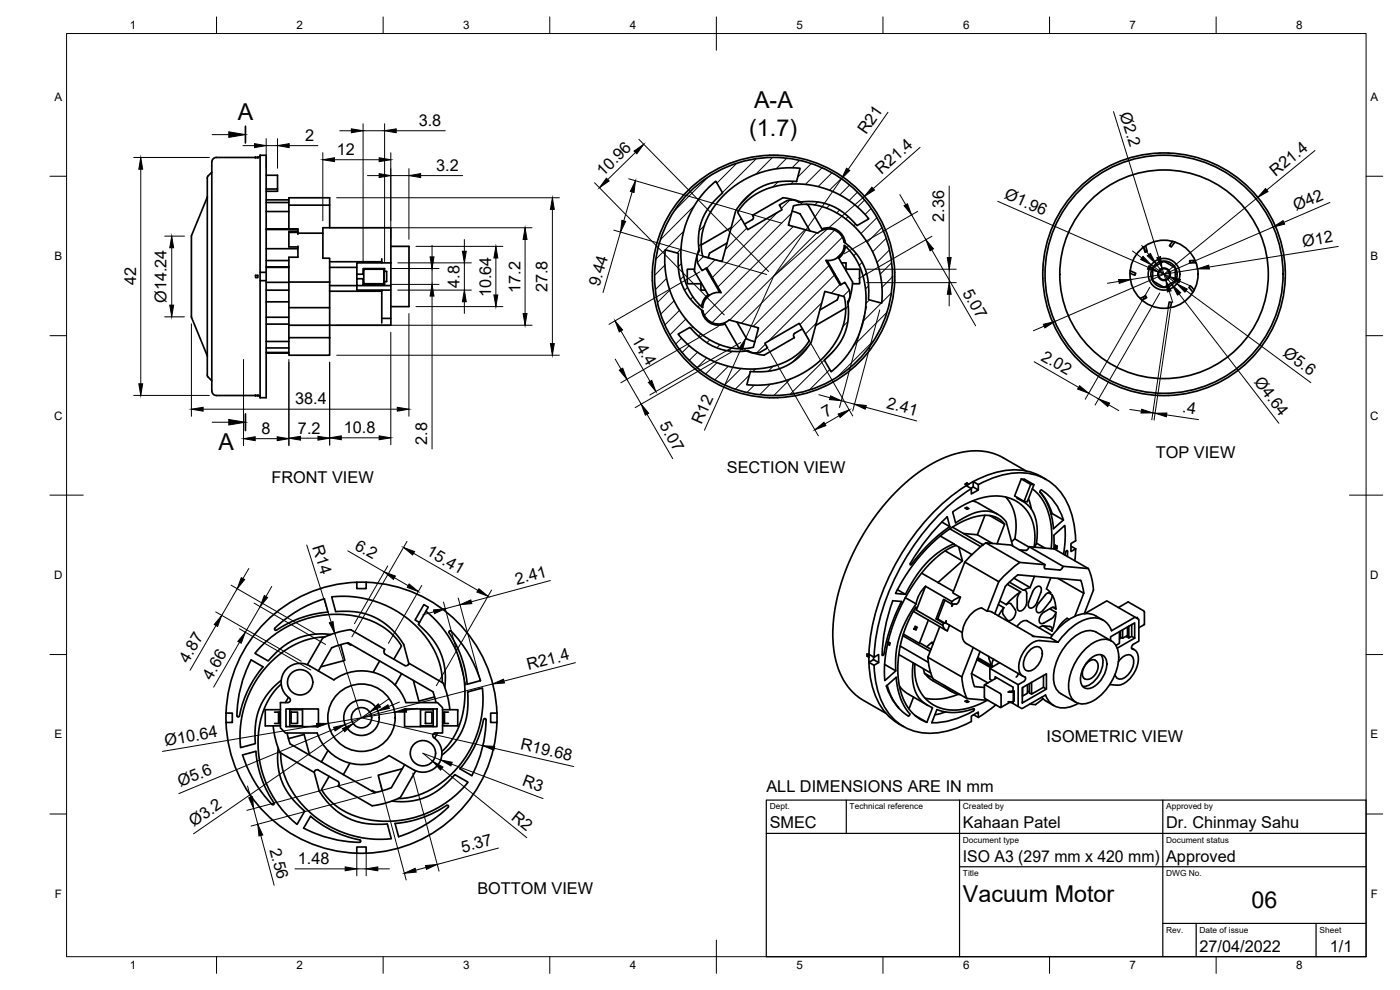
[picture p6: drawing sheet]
<svg xmlns="http://www.w3.org/2000/svg" width="420mm" height="297mm" viewBox="0 0 420 297" stroke-linecap="round" stroke-linejoin="round" font-family="sans-serif">
<!-- layer: Visible -->
<g fill="none" stroke="#000" stroke-width=".51">
<path d="M62.2 59l-4.7 11.6M63.6 51.7l-1.2 1.1a44.3 44.3 0 0 0-.2 9.2v50.6l1.4 1.6M64.9 47.3h12.5M64.9 47.2a1.96 1.96 0 0 0-1.3 2.4v67.7M78.1 46.6h.1M78.1 46.6l-.2 .4-.5 .3M79.9 52.6h3.4v4.1h-3.4M79.9 60h6.8M83.3 56.7v.7h-3.4M217 58.8l2.2-2.1 2.8-2 3-1.6 2.4-1 2.5-.8 3.3-.7 3.2-.3 3.7 .2-1 3.9h-3.4l-3.1 .3-3.5 1-2.5 1.4a19.7 19.7 0 0 0-5.8 6.2l-4.1 15.2-5.8-1.6-.5-3.6a21.3 21.3 0 0 1 6.6-14.5zM57.5 70.6v24.7M79.9 68.7h9.5v.2h-9.5"/>
<path d="M79.9 60.8h6.8M79.9 63.5h6.8M79.9 74.6h9.5M79.9 78.2h6.8M86.7 61.6v-2.3h12.2v9M86.7 69.7h2.7v.6M89.4 74.1v3.1h-2.7v24.1M89.4 69.7v-.3h-2.7v4.7h2.7M89.4 68.9v.5M89.4 73.8v.3M89.4 70h7.5M98.9 61.6h-12.2v7.1"/>
<path d="M98.9 78.5h15.7M114.6 77.6v1.3M117.3 78.9v18.7h-18.4v3.7M117.3 78.9v-10.6h-20.4v9.2h2v7.1M117.3 78.9h-10.2v3.4h1.9v-1.7h6.4v.8M117.3 73.9h5.4v18.1h-5.4M209.2 77.6l.1 1.3 1.4 2.3 1.4-.8 4.3 7.4a4.8 4.8 0 0 0-5.5 4.5M209.2 77.6v-.9a4 4 0 0 0 .4-3.4 17.5 17.5 0 0 1 7.3-15.4l-2.1-3.5-3.2 3-2.5 3.2-1.8 3-1.6 3.9-.9 3.7-.5 5.9 .4 3.7 .7 2.9 1 2.7 1.3 2.3 1.6 2 1.6 1.6M209.8 74.8a23.8 23.8 0 0 0-1.4 6.5M218.2 72.9l-5.2 3-.5 1.4M219.4 68.4l-9 5.1M226.1 64.9l-.1 .8-2.6 1.6"/>
<path d="M237.7 63.3l2.5 .9 2.9 5.1M238.1 61.8l3-.5a22.3 22.3 0 0 1 18.2 10l2.7 4.5 1.8 5 .8 4.6v5.6l-4-1.1 .1-2.7-.2-3.2-.6-2.4-1-2.5a17.9 17.9 0 0 0-5.6-6.4 4.8 4.8 0 0 0-7.9-2.8l-8.8-2.4zM239.7 60.7l-1.3-.7a5.5 5.5 0 0 0-4.5 1.5l.8 1.4-10.3 6-3-5.2 1.8-2.5a22.6 22.6 0 0 1 20.2-5.6l4.1 .9 3.1 1.3 3.7 2 2.9 2.2 3.5 3.7-3.5 2-.3-.3a17.5 17.5 0 0 0-17.2-6.7M240.3 60.6l-2.6-.8-2.7-.5-9.2 5.3 .2 .3M242 61.3l.6 .2 4.2 7.5M246.7 68.7a5.1 5.1 0 0 1 7 4.2M248.1 78.5h.3M248.2 78.2l4.2 7.2M248.3 78.9h.3M251.6 77.2l4.3 7.4M252.5 78.9h1.4v2.3M253.7 73.9l-.5 1.7-1.5 1.9"/>
<path d="M343.9 73.7l.4 1.8-.7 .2-.4-1.6M351.9 72.4l-.9 1.3 .5 .4 1.1-1.4M358.7 78.2h-1.7l.1 .7h1.8M57.5 95.3l4.7 11.6M76.7 82.6h.7v.7h-.7zM78.1 81.7v2.5M79.9 81.7h-1.8v-35.1h1.8v72.7h-1.8v-35.1h1.8M79.9 87.1h6.8M79.9 90.6h6.8M79.9 84.7h6.8M79.9 80.1h6.8M79.9 95.2h6.8"/>
<path d="M79.9 97.2h6.8M79.9 80.2h6.8M86.7 92.3h12.2v5.3h-12.2M86.7 84.6h12.2M98.9 84.6v7.7M98.9 85.7h8.2v1.3h10.2M98.9 87.4h15.7M98.9 80.2h8.2M107.1 82.3v1.3M109.5 80.8h5.4M109.5 80.8l-.3 .3v3.7l.3 .3h5.6l.2-.3-.1-3.7-.3-.3M114.6 87v9.9"/>
<path d="M114.6 95.5h2.7M115.2 81.4h.8v3.1h-.8M115.4 84.5v.8h-6.4v-1.7h-1.9v2.1h10.2M195.8 84.2a36.4 36.4 0 0 0 53.6 30.6 36.4 36.4 0 0 0 3.8-61.6 36.4 36.4 0 0 0-57 23.8l-.4 4.7v2.5M208.4 81.3l4.3 7.4M208.4 80.8h-2.1v4.3h4.1M210.4 84.7v2.3h1.3M210.6 93a5.1 5.1 0 0 0 7 4.2M210.9 93.3a17.8 17.8 0 0 1-7.3-17.3l-4-1-.1 3.7 .4 3.9 1 4 1 2.8 2.6 4.6 3.4 4.1 3.7 3 2.4 1.4 2.3 1a16.1 16.1 0 0 0 9.8 .7l1.5-5.8-8.8-2.4a4.8 4.8 0 0 1-7.8-2.7M211.9 80.5l4.1 7.2M212.5 88.4l-1.2 1.4-.8 2.2M212.9 82.3h.3"/>
<path d="M213.7 83.6h.3M215.6 87h.3M215.8 87.4h.4M217.4 96.9l4.3 7.5 .6 .2M221.2 96.6l2.9 5.1 2.4 .9M240.8 98.7l-2.5 1.5-.2 .5 .3 .6-9.1 5.3-2.7-.5-2.7-.8M247.5 87.4l5.8 1.6 .5 3.6a22.9 22.9 0 0 1-10.3 17.7l-4.2 2.5-5 1.8-4.7 .9-5.5-.1 1.1-3.9 3.3 .1 3.2-.4 3.4-1 2.6-1.4a19.7 19.7 0 0 0 5.8-6.2zM250.3 82.3h.3M251.1 83.6h.3M251.8 88.5l-.5 1.4-5.2 3.1M253.8 92.4l-9 5.1M253.9 80.8h4.1v4.3h-2.2"/>
<path d="M254.4 90.5l.7-1.3a5.7 5.7 0 0 0-1.5-4.5l-1.5 .8-4.2-7.4a4.8 4.8 0 0 0 5.5-4.5l1.6 1.6 1.6 2 1.2 2.3 1 2.7 .8 3.6 .3 3-.4 5.9-1 3.7-1.6 3.9-1.8 3-2.4 3.2-3.3 3.1-2-3.6a17.7 17.7 0 0 0 7-17.5M255.9 84.6a23.8 23.8 0 0 1-1.4 6.5M339.2 81.2l1.6 .8-.2 .6-1.5-.7M342.2 89.5l1.6-.8 .3 .6-1.4 .8M346.1 84.4l3.2 1.7 3.2-1.7M346.1 80.2l3.2-1.7 3.2 1.7M346.2 80.2l-.3 .4v3.4l.3 .4M351.3 92.3l.3-1.6-.7-.1-.4 1.8M352.5 80.2l.2 .4v3.4l-.2 .4M358.4 87l-1.1-1.2-.5 .5 1.2 1.4M63.6 117.3a1.37 1.37 0 0 0 1.3 1.4h12.5M77.4 118.6l.5 .2 .2 .5"/>
<path d="M78.1 119.3h.1M79.9 105.8h6.8M79.9 102.5h6.8M79.9 104.4h6.8M79.9 105.9h6.8M86.7 101.3h12.2v5.3h-12.2zM226.8 105.9h-1a4 4 0 0 0-3.3-.5 17.4 17.4 0 0 1-15.2-6.9l-.2-.3-3.6 2.1 2.6 2.7 3.3 2.7 2.9 1.8 3.8 1.6 5.5 1.4 4.5 .2 4.7-.5 4-1.2a15.9 15.9 0 0 0 8.1-6.8l-3-5.2-10.3 6 .8 1.4-2.4 1.4-1.2 .1M282.7 156.6l2.4 1.4M284.3 155.1l.8 2.9M284.3 155a63.3 63.3 0 0 0-11.1 14M285.1 158l-5 3.9-2.9 2.9-3.9 4.7-.1-.5M285.1 158.7l9.2 5.3"/>
<path d="M285.8 158.2l9.2 5.3M290 145.7a67.1 67.1 0 0 0-25.8 33.8l-2.2 7.3a50.3 50.3 0 0 0-1.2 9.5M290.2 152.3l.5 .3-.5 .2M290.2 144.9l.6 .4-.6 .3M290.2 144.9v.7M290.2 152.3v.5M290.2 152.2l-.6 .2 .6 .4M290.2 144.9l-.6 .4 .6 .3M291.5 146.6a67.1 67.1 0 0 0-25.8 33.8l-2.1 7.2a50.3 50.3 0 0 0-1.3 9.6M291.9 150.3l1.7 .6 5.8 3.4M292.1 144.5l1.5 .9v1.6l-2.1 1.2v-1.6l-1.5-.9M292.1 144.5v1.6l-.7 .4"/>
<path d="M292.1 146.1l1.5 .9M292.1 144.5l-2.1 1.2M293.6 145.4a23.2 23.2 0 0 1 17.3-2.9 16.7 16.7 0 0 1 11 13l.8 4.4 .1 2.4-1.4 .8v2.4l1.4-.8M295.6 154.6l-2.3 5.9M297 154.7l4.5 2.6M301.8 149.1l1.7 2.4 1 2.9 .4 3.4-.4 3.9 4.3 2.4M305.3 149.4l1.4 .8M305.4 149.3l-.2 .2a9.4 9.4 0 0 1 6.1 9.7l-.2 3.8M306.5 143.7l2.8 1.6 1 .1M307.9 141.3l-7.9-4.5a21 21 0 0 0-18.1 1.2l-4.8 2.7-5.3 4.2-4.8 4.6-4.3 5.4-3.7 5.5-3.5 6.7-2.7 7-1.7 6-.8 4.9-.4 6.1 .6 5.6 1.5 4.9 1 2.2 1.5 2.3 2.3 2.4 2.3 1.6 6.8 3.9M308.7 149.7l.8 3.1M309.3 145.3l-2 5.1-2.8-1.6 2-5.1 1 .1 2.8 1.6-2 5.1-1-.1"/>
<path d="M309.8 146.7l1.7 1.5 1 1.2 1.3 2.2 .8 2.2 .7 2.8 .3 2.6-.1 5.4M312.1 147.5a17.5 17.5 0 0 1 3.6 6.5M312.1 147.7a18 18 0 0 1 4 11l3-2.7-3.4-1.9-.2 .2M312.1 147.7l.4-.7a15.2 15.2 0 0 1 6.6 9M312.4 143a18.6 18.6 0 0 0-15.8-.5l-4.5 2M312.4 143l1.6 .9M97.4 179.7a36.2 36.2 0 0 0-15 9l.1 .3 .5 .1a32.2 32.2 0 0 1 15.4-5.4l-1.1-4M107.1 174.7v1.9h2.8v-1.9M269.3 176.9l2.4 1.4M271.7 179.3l3.2 1.9M276.6 172l4.9 2.8M277.8 175.9l7.9 4.6"/>
<path d="M277.8 175.9l-2.8 7.2M277.8 175.9a9.2 9.2 0 0 0-2.9 5.3M281.5 174.8l.1 .1M281.6 174.9l4.5 2.5M282.2 160.8l4.1 2.4M283.6 165.3l5.2 3M286.3 163.2l5.4 3.2M286.9 163.6l-2 .9-2.5 1.6-3.6 3.3-3.8 4.6-3.3 5.3-3.3 7.1-1.8 5.9-1.1 6.5 .1 5.4 3.2-2.9 .1-5.2 1.1-5.1 1.9-4.9 3-4.9M287.7 164.1l1.1 4.2-7.3 6.5M288.2 179.2l-1.2 .4-1.3 .9M289.2 160.1l4.1 .4 4.5 2.6M294.8 163.4h.4"/>
<path d="M295.9 162.9l-3.6 2.9-2.7 2.8M299.2 163.2l2.3-5.9a7.8 7.8 0 0 0-9.1-2.2l-3.2 1.2-3.3 1.8-3 2.1-3.4 3-3 3.2-3 3.8-2.5 3.8-2.2 4.1 2.9 .2 3.2-5.5 3.4-4.2 3.9-3.2 4.1-2.2M299.7 174.5l-10.2-5.9-3.5 9.3 2.2 1.3-.9 1.9-.9 .1M299.7 174.5l-3.4 8.9M302.3 175.3l4 2.3M302.9 174.7l4.2 2.4 2.1-.8M303.9 163.8l-1.9-7.2-1.1-1.2-1.5-1.1a9.4 9.4 0 0 0-9.6 .8l-3 1.8-.9-3.3 4.1-2.5 2.3-1 2.8-.8 4.3-.5 2.2 .3 2.3 .7 1.5 .8 1.7 1.4 1.2 1.3 1 1.8 .8 2 .4 2.4 .1 2.6-.3 2.1M304.5 161.7l-.9 .8M305.3 179.7v2.6a.95 .95 0 0 0 .7 1.1 .95 .95 0 0 0 1.1-.5l.8-1.3 .2-.9M305.5 172.5l18.9 1.6 .9 3.9M305.5 172.5l-3.8 3.4-3.2 8.3M305.9 165l2.2 .1 .7-1.1 7.6 .7 10.2 5.9-7.6-.7-.3 .7-.6 .4"/>
<path d="M306 168.7l7.6 .7-.2 .7 .3 .5 4.4 .4M306 168.7l-10.2-5.8 7.6 .6 10.2 5.9M306 168.7l-3.5 3-2.7 2.8M306.3 177.6l-.6 .8-.4 1.3M306.3 177.6l-2.2 1.7-2.1 2.1M307.1 177.1a.82 .82 0 0 1 1 1v2.6M308.8 164l10.2 5.9M310.5 172.9l-1.4 3.4-4.8-2.8M310.6 164.2l.4-1.2 2.6 1.5M310.8 176.3a.98 .98 0 0 1 1.2-.3 .98 .98 0 0 1 .5 1.2l-1.3 3.5-.8 1.3a.98 .98 0 0 1-1.3 .4 .98 .98 0 0 1-.5-1.3l1.3-3.5zM314.6 177.8l1.1 .6M315.3 173.4l-1.2 3.3 1.2 1.1h-.6l-.7 .4-2.3 2.8-.7 1.4a.98 .98 0 0 0 .3 1.3 .98 .98 0 0 0 1.4-.2l2.7-3.3 .3-.9v-.9"/>
<path d="M315.7 178.4l.8 1.7 .4 2.6a.82 .82 0 0 0-1.4-.3l-2.2 1.3a2.61 2.61 0 0 0-1.2 3.2l.7 .2 2.7-1.5 1-1 .4-.9M316.3 164.7v-4.1l3.3-2.9a33.6 33.6 0 0 1-.4 8.6M316.6 164.3l.1-.7 .6 .3-.1 .7M317.3 163.9h-.1M317.3 164l-.7 .3 .6 .3M317.5 173.6l7.7 4.4M319.7 166.6l.2-1.1 .4-.3v1.8M321.4 163.9l1.4 .8M322.8 164.7l-.2 3.5M325.2 178l-2.6 6.9M326.6 170.6a17.9 17.9 0 0 1 1.6 6.4l-2.8 7.1M92.9 199.8l7.3 4.2a14.1 14.1 0 0 1 21.6 6.8"/>
<path d="M92.9 199.8a5.7 5.7 0 0 0-7.7 2 5.7 5.7 0 0 0 1.8 7.8v.9l-.6 .3M96.8 191.4l-4.6 8.1M97.5 191.1l-4.5 .6-2.7 .9-2.7 1.3-4.5 3.1-2.4 2.3-2.2 2.5-3.1 4.9-2 5-.7 2.8-.5 3.6-.2 3.6 .2 2.6 4.4-1.2-.1-3.6 .3-3.1a18.7 18.7 0 0 1 7.6-12.2M99.3 190.4a19.6 19.6 0 0 0-18.5 7.5l-.3 .4-4-2.3 2.4-2.6 2.7-2.4 3.6-2.4 2.8-1.5 4.9-1.7 5.8-1h4.5l5.2 .8a19.6 19.6 0 0 1 12.1 8.6l-2.3 4M102.2 193.4l1.3 4.7-7.3 2M104.2 193l1.1 .6 .1-.2M105.3 189l10.2 5.8-.2 .4M105.3 188.9a26.6 26.6 0 0 0-8.5 2.5M113.9 198.3l-1.9 3.4M115.3 195.2l-.1 .6 .4 .4M115.6 196.3l5.9 3.4M121.5 199.7l.8-.1 .4-.6 10.3 5.9a26.6 26.6 0 0 1 2 8"/>
<path d="M122.7 199.1l-1.5-5.7-2.1-2.9-1.7-1.8a19.9 19.9 0 0 0-16.7-5.2l-1.2-4.4 4.9-.2 4.3 .5 3.9 1 4 1.7 3.8 2.1 2.7 2 2.2 2 2.4 2.9 2.1 3 1.2 2.3 1 2.7 .5 2.5 .2 3.2M125.9 186.8l-.4 .6 .4 .3a19.6 19.6 0 0 1 7.6 18.5M127.2 181.4l1.3 .8-2.6 4.6-1.3-.8zM127.8 183.4l3.6 3.4 3.6 4.8 2.2 4.5 1.7 5.5 .6 4.7-.2 5.6-1.1 4.6-1 2.7-1 1.9a17.4 17.4 0 0 1-3.6 4.4M134.8 189.8v-.3l.2-.3a26.2 26.2 0 0 1 6 7.6l1.8 3.6 1.4 3.8-4 1.1a32.2 32.2 0 0 0-5.4-15.5M260.2 196.9v-.7l.6 .3-.6 .4 .6 .3M260.8 196.3l1.5 .9M260.8 198.7l1.5 .9M260.8 198.7a22.7 22.7 0 0 0 6.8 17l3.5 2.3M260.8 196.3v2.4M260.8 196.5v.7M262.2 197.1v.8l-1.4 .8"/>
<path d="M262.2 197.9l1.5 .9M262.3 197.2l1.4-.8v2.4l-1.4 .8M262.3 199.6a23.2 23.2 0 0 0 6.2 16.4 16.7 16.7 0 0 0 16.7 3.1l4.2-1.6 2.1-1M265.5 199.4l3.3 1.9M266.5 192.6l.6 .3-.1 .7-.6-.3zM267.1 192.9l-.7 .4M267.9 180.2l2.7 .3-3.1 6.9-1.6 5.4-.6 3.4-.4 .5a44.9 44.9 0 0 1 3-16.5zM269.7 196.4l9.6 5.5M270.2 193.9l8.4 4.8M271 190.7l8.1 4.8M271.1 190.3l8.3 4.5M274 198.9h.1"/>
<path d="M274.1 183.4l9.9 5.7M274.6 199.2v3.5l.4 2 .8 2.1 1 1.7 1.1 1.2 2.5 2 1.6 .7 2.1 .5 3.9 .1 3.9-.9 4.4-2M274.7 187.9l.5 .3-.3 .8-.6-.3zM275 183.1l7.9 4.5M275 183.1l-.1-.9-1.7 2.9-1.3 2.8-1.6 5.1-.8 5.8v3.4l.3 2.8 .9 3.7 1.4 3 1.6 2.1 1.8 1.5 2.7 1.4 1.7-4.4a9.4 9.4 0 0 1-6.1-9.6l.2-3.8M275.2 188.2l-.9 .5M278.5 197.2l10.1 5.9M278.5 197.2a17.9 17.9 0 0 0 1.5 6.5l10.2 5.9 6.3 .5M278.6 186l-2.7 7M280 193.4l-.3-.8-1.6 1.5M281.4 185.7h-.5l2.3 1.3h.5M282 188l-3.5 9.2"/>
<path d="M282.9 187.6l.7 1.2 .7 .5M283.2 187l-.3 .6M283.6 180.1l-2.2 5.6 2.3 1.3 .3-.7 .1 .7 4.7 2.8M284.9 187.5l-.6 1.8M285.6 181.9l.3-.7h-.5l-2.2-1.4-2.3 5.9M285.7 180.5l-.3 .7M286.4 181.2l-.7 .7M292.1 194.3l-3.5 8.8M293.2 197.9l4.2 2.4M293.3 197.6l4.4 2.6M293.4 197.3l4.3 2.5M294.1 195.5l-2.5 6.7 .9 3.8 2.9 .3"/>
<path d="M294.6 182.4l1.7 1M294.6 182.4a8.4 8.4 0 0 0-5.7 9.1l.6 1.2 .5 .4 17 9.8M296.3 183.4l1.4 .2 12.6 7.4M296.7 196.9l1 2.9v-.8l.5-1.2M299.6 181.4l1.6 .9M300 198.8l-2.9 1.7M300 180.3l2 1.1M301.3 182.3l-.4 .9v.8l1.3 1.9a1.49 1.49 0 0 0 2.2-.9l.4-1.4-.1-.7M301.3 182.3l-1.7 2.5M302 181.4l.3-.3a.85 .85 0 0 1 1.2 .2l1.2 1.6M308.3 186.3l7.5 4.4M308.3 186.3a2.61 2.61 0 0 0-3.1 1.7"/>
<path d="M308.9 195.3a2.55 2.55 0 0 1 3.3-1 4.5 4.5 0 0 1-1.1 5.8 2.55 2.55 0 0 1-3.3 .9 4.5 4.5 0 0 1 1.1-5.7zM309.8 190.9l5.5 .5M311.9 188.4l.9-.6 2.2 .2a.94 .94 0 0 1 .7 1.3M315 182.7l1.9 1M315.3 191.4l2.2 1.3M316 182.2l.9 .5M316.9 183.7l-.4 2.8-.8 2.8-2.7-1.5M317.5 192.7l-5.4-.5a6.9 6.9 0 0 0-5.7 4.9 4.6 4.6 0 0 0 .6 5.8l.7 .3v.8l-2.1 1.4M320.3 185.5l.5 .4M320.3 185.5l-1.9 1.7-1.1 1.7M325.5 195a7.9 7.9 0 0 1 7.3-3 5.4 5.4 0 0 1 2.9 6.3 16.4 16.4 0 0 1-8.5 12.4 4.3 4.3 0 0 1-6.4-3.7 15.9 15.9 0 0 1 4.7-12zM325.5 184.1l6.7-3.8 8.5 4.9"/>
<path d="M326.3 198.8a1.68 1.68 0 0 1 2.8-.4 3.7 3.7 0 0 1-3.1 5.4 1.53 1.53 0 0 1-1.2-1.9l.7-2zM326.8 198a3.7 3.7 0 0 1 4.2-1.3 3.7 3.7 0 0 1 .9 4.3 7.8 7.8 0 0 1-5.2 5.6 2.34 2.34 0 0 1-2.4-2.8l.5-2.6 .9-1.7zM328.8 184.8l2.3 1.3M328.8 184.8a7.9 7.9 0 0 0-8.2 1.2l-3.3 2.9-2 2.5M330.4 196.4a6 6 0 0 1-1.1 6.9l-1.2 1.3a4.3 4.3 0 0 1-3.2 1.3M333.5 192.3l-4.5-2.6a6.5 6.5 0 0 0-7.2 1.9 15.5 15.5 0 0 0-5.4 13.7 4.4 4.4 0 0 0 2 2.8l4.5 2.6M333.6 189.3l7.1-4.1 1.1 .6v6.6l-1.9 1.1-.3 .6 .1 .5a3.2 3.2 0 0 1 1.8 4.2 8.5 8.5 0 0 1-5.5 6.7l-3-.1M333.6 189.3a5.8 5.8 0 0 0-8.5-3.2 18.5 18.5 0 0 0-7.6 6.6M335.6 198.6a3.2 3.2 0 0 1 3.9-1.9 3.5 3.5 0 0 1 0 4.4 3.9 3.9 0 0 1-4 2.5l-.7-.7-.2-.6M335.6 182.3l3-1.7 4.6 2.6 .3 .5-.1 3.7M336 189.5v3.5l-1.1 .7M336.6 191.3l-.6 .4"/>
<path d="M336.9 189v2.5M338.1 190.8v.2l.7 .4M338.4 188.1v2.6l-1.5 .8-.7-.4v-1.7M339.6 194.5l.8 .4M339.6 187.4v3.5l-.8 .5v-3.5M339.6 190.9l.9 .6M340.5 191.5v-4.6l-7.2 4.2v1.1M340.5 191.5l-5.2 3M341.1 185.4l.3-.2v.4M343.4 187.4l-1.6 .9M67.8 214h1.9v2.8h-1.9M67.8 216.7a40.7 40.7 0 0 1 40.7-42 40.7 40.7 0 0 1 40.6 42.1"/>
<path d="M67.8 216.8a40.7 40.7 0 0 0 39.3 39.2M71.9 214.8l-.3 .3-.4-.2a36.1 36.1 0 0 1 4.2-16.9l3.6 2.1a32.2 32.2 0 0 0-7.1 14.7M82 217.8a26.6 26.6 0 0 0 2 8l10.2 5.9a.93 .93 0 0 1 1.3-.7l5.9 3.4 .4 .5-.1 .6M82.4 213.7h1.5v3.4h-1.5M83.6 213.7v3.4M84.2 212.9h-4.6v4.9h4.6M84.4 205.2a24.6 24.6 0 0 0-6.8 21.2l.8 4.2 1.5 4.4 2.1 4.2 2.6 3.7 2.5 2.6 2.1 1.8 2.2-3.9-.3-.4a19.6 19.6 0 0 1-7.6-18.5M85.8 212.7h9.8v5.3h-9.8zM86.1 219.9l1 3.3M86.4 210.8h-2.2v7.6l1.5 1.5h9.5a14.1 14.1 0 0 0 21.6 6.8l7.3 4.3a5.7 5.7 0 0 0 7.6-2 5.7 5.7 0 0 0-1.5-7.7M86.6 209.2l-.9 1.6M87 212.7v5.3"/>
<path d="M87 212.9h3.8M87 217.8h3.8M87.4 213.7h1.9v3.4h-1.9zM90.8 212.7v5.3M95.5 201.3l4-6.9 5.1-1.5 25.3 14.6 .9 3.3M120.5 202.1l-1.9 3.4M121.4 212.7h9.7v5.3h-9.7zM121.8 210.8h9.5l1.5 1.5v7.6h-2.2a.75 .75 0 0 0-.7 .6 .75 .75 0 0 0 .3 .8M124.1 204.2l1.6 6.2 4.7-1.3M126.2 212.7v5.3M126.2 212.9h3.8M126.2 217.8h3.8"/>
<path d="M127.7 213.7h1.9v3.4h-1.9zM130 212.7v5.3M131.3 219.9l-.9 1.6M132.8 212.9h4.6v4.9h-4.6M133.4 213.7v3.4M134.6 213.7h-1.6v3.4h1.6M145.1 215.9a32.2 32.2 0 0 1-7.1 14.8l3.6 2a36.8 36.8 0 0 0 4.2-16.9l-.4-.2-.3 .3M149.1 216.7a40.7 40.7 0 0 1-39.2 39.3M149.1 214h-1.8v2.8h1.8M266.3 205.6l1 3 2.3 3.8M269.9 205.8l2.1 2.1 6.4 3.7M273 214.2l-.3 .6a15.4 15.4 0 0 1-6.7-8.9l3-2.7v.9a18 18 0 0 0 4 10.1"/>
<path d="M274.2 209.2l-1.4 3.5M274.7 214.7l3.5 2M277.1 200.6l.4 1.4M279.9 203.4l-2.4-1.4 1.9 1.9 6.3 3.6M281.2 212.9a16.8 16.8 0 0 0 11.2-.2v.3a23.3 23.3 0 0 1-12.7 3.9zM283.5 205.7l2 1.8 2.7 1M283.8 213.6l-3.2 .9M287.6 208.3l-3.3 1.1-2.3 .3-2.4 .1-2-.3M288.7 203.1a17.9 17.9 0 0 0 1.5 6.5M290.2 210.2l.6 .3-.6 .2zM290.2 210.2l-.6 .2 .6 .3M291.6 202.1l4.9 2.8"/>
<path d="M292.2 214.4l1.4 .9M293.6 215.3v-1.7l-2.1 1.2v1.7M295.4 205.6v3.6M295.4 205.6l.3-.1 4.6 2.7 .1 4-4.7-2.5-.3-.5M297.7 204.2l-.6-.4v-3.3l8.5 4.9M298.6 203.7v-.6l5.4 3.1v1M298.9 211.5l-5.3 3.8M299.1 203.4l-3.6 2.1M302.6 207.6l1.4-.4 .4 .2-.9 .3zM303.1 210.7h.1M303.2 210.7l.3 .1M303.2 210.6v.1"/>
<path d="M304 210.5v.2l-.3-.1M304.1 207.5v3M304.4 207.4v2.9l-.9 .3h-1M305.5 202l-.1 .6-.4 .5M305.6 205.4v6.6l1.1 .6 7.1-4.1a5.8 5.8 0 0 0 8.6 3.1l1.2-.6M305.6 212l-2.4-1.4-2.8 1.7M306.8 206.3l7.2-4.1v4.5l-7.2 4.2zM306.9 206.3v2.5M308.4 205.5v2.5l-1.6 .8M308.9 205.1v2.8l.7 .4M308.9 207.3l-.5 .4M312.6 209.2l1.1 1 2.6 1.5"/>
<path d="M313 209.6l-2.2 1.8-1.7-.1M313.2 202.7v3.5l-3.6 2.1v-3.5M313.2 206.2l.8 .5M72.8 226.5l4-1.1a32.8 32.8 0 0 0 5.5 15.7l-.3 .4a30.4 30.4 0 0 1-7.2-10zM84.3 226l.2 3.2 .5 2.4 1 2.7 1.2 2.3 2 3.1 2.5 2.8 4.5 3.8 5.1 2.8 4.9 1.7 5.7 1 5.5-.1-1.2-4.5-1.9 .1a19.6 19.6 0 0 1-18.5-10l-1.5-5.7M86.6 221.6l4.7-1.2 1.6 6.2M87.1 223.2l25.3 14.6M98.4 225.2l-1.9 3.4M98.8 232.9l-2.3 4a21.6 21.6 0 0 0 18.1 9.5l5.6-.3 3.9-.8 4.1-1.4 4.6-2.3 4.1-3.1 3.6-3.8-4-2.3-.3 .4a19.6 19.6 0 0 1-18.6 7.6M105 229l-2 3.4M111.6 237.3l.1-.1 1.1 .6M120.7 230.7l-7.2 1.9 1.2 4.7"/>
<path d="M121.4 229.4l-4 6.9-5 1.5M124.8 231.3l-4.7 8a26.6 26.6 0 0 1-8.4 2.5l-10.2-5.9 .2-.4M132.6 226.6a19.5 19.5 0 0 0 7.8-18.5v-.5l4.4-1.2 .1 5.5-.9 5.7-1.7 4.8-2.6 4.8-3.9 4.8-2.5 2.2-3 2.1-2.9 1.5-2.7 1-2.4 .6-2.8 .2M107.1 256v-1.9h2.8v1.9M107.1 256h2.8M107.9 252.7a37.8 37.8 0 0 1-16.8-4.2l2.1-3.6a33 33 0 0 0 14.9 7.2l.1 .5-.3 .1M134 241.6a32.2 32.2 0 0 1-15.4 5.5l1 4M134 241.6h.4l.2 .3a30.9 30.9 0 0 1-10 7.2l-5 1.9"/>
<circle cx="232.1" cy="82.9" r="35.7"/>
<circle cx="349.3" cy="82.3" r="35.7"/>
<circle cx="349.3" cy="82.3" r="10.2"/>
<circle cx="349.3" cy="82.3" r="4.8"/>
<circle cx="349.3" cy="82.3" r="3.9"/>
<circle cx="349.3" cy="82.3" r="1.87"/>
<circle cx="349.3" cy="82.3" r="1.66"/>
<circle cx="349.3" cy="82.3" r="36.4"/>
<circle cx="349.3" cy="82.3" r="31.3"/>
<circle cx="90.1" cy="204.7" r="3.8"/>
<circle cx="108.5" cy="215.3" r="10.1"/>
<circle cx="108.5" cy="215.3" r="5.3"/>
<circle cx="108.5" cy="215.3" r="3"/>
<circle cx="126.9" cy="226" r="3.8"/>
</g>
<g fill="#000" stroke="#000" stroke-width=".3">
<circle cx="76.7" cy="47.3" r=".24"/>
<circle cx="77.4" cy="47.3" r=".24"/>
<circle cx="76.7" cy="118.7" r=".24"/>
<circle cx="77.4" cy="118.7" r=".24"/>
</g>
<!-- layer: Border -->
<g fill="none" stroke="#000" stroke-width=".3">
<path d="M20 10.1h390v276.9h-390zM65 5.1v5M115 5.1v5M165 5.1v5M215 5.1v10M265 5.1v5M315 5.1v5M365 5.1v5M15 52.9h5M410 52.9h5M15 100.7h5M410 100.7h5"/>
<path d="M15 148.6h10M405 148.6h10M15 196.4h5M410 196.4h5M15 244.2h5M410 244.2h5M65 287v5M115 287v5M165 287v5M215 282.1v9.9M265 287v5M315 287v5"/>
<path d="M365 287v5"/>
</g>
<!-- layer: TitleBlock -->
<path d="M230 240.1h180v46.9h-180zM230 250h180M254 240.1v9.9M288 240.1v46.9M349 240.1v46.9M288 260.1h122M349 277.1h61M359 277.1v9.9M395 277.1v9.9" fill="none" stroke="#000" stroke-width=".36"/>
<!-- layer: Hatching -->
<g fill="none" stroke="#000" stroke-width=".3">
<path d="M212.4 53.2l-10 10.1M221.1 49l-5.9 5.9M226.1 57.5l-4.2 4.2M226.9 47.6l-10.1 10.2M231.8 47.3l-5 5M233.5 54.6l-1.5 1.5M236.1 47.5l-3.2 3.2M238.1 54.4l-.8 .8M239.9 48.1l-2.2 2.2M243.5 49.1l-4.1 4M246.7 50.4l-5 4.9M249.7 51.9l-4.2 4.1"/>
<path d="M252.4 53.6l-3.5 3.5M255 55.5l-3 3M257.3 57.7l-2.5 2.5M199.6 79.5l-3.2 3.1M204.4 74.7l-1.2 1.2M204.5 79.1l-.9 .9M205.2 69.4l-8.4 8.4M208.4 61.6l-10.2 10.3M210.4 73.1l-.7 .8M211.1 77l-1.8 1.7M211.4 67.7l-1.6 1.5M214.6 77.9l-2.5 2.5"/>
<path d="M222.5 65.6l-3.2 3.1M224.1 68.4l-6.4 6.5M233.3 63.8l-19.5 19.5M237 60.1l-2.5 2.5M237.6 64l-22.2 22.1M238.1 68l-26.7 26.6M241 60.5l-.8 .9M241.6 68.9l-27.9 27.9M245.2 69.8l-26.2 26.2M245.4 60.6l-.9 .9M248.8 79.7l-22 22M249 61.5l-.9 .9"/>
<path d="M250.4 69.1l-27.9 27.9M252 63l-.9 .9M252.8 71.2l-26.8 26.7M252.8 75.6l-2 2.1M254.5 65l-.7 .7M254.7 73.8l-.6 .5M256.8 67.2l-.6 .6M256.9 76l-.7 .7M258.7 78.7l-.8 .9M259.5 60l-2.2 2.2M261.4 62.6l-1.8 1.8M263.2 65.3l-4.8 4.8"/>
<path d="M264.7 68.3l-4.4 4.4M265.9 71.5l-4 4.1M266.9 75l-3.7 3.7M267.6 78.8l-3.4 3.5M200.1 83.5l-3.4 3.4M201 87l-3.7 3.8M202.3 90.2l-4 4.1M203.9 93.1l-4.4 4.4M205.2 82.9l-1 1M205.8 95.7l-4.8 4.8M206.4 86.2l-.9 .9M208 89.1l-.7 .7"/>
<path d="M208 98.1l-.6 .5M210 91.5l-.5 .6M213 88.5l-1.4 1.4M245 97l-3.3 3.2M246.6 90.8l-6.5 6.6M250.4 82.5l-19.8 19.9M252.1 85.4l-2.6 2.6M254.4 96.5l-1.4 1.5M254.6 91.9l-.8 .7M254.9 87l-1.9 1.9M260 81.9l-1 1M260.7 85.8l-1 .9"/>
<path d="M260.9 90l-1 1M264.5 90.9l-5.4 5.4M266.1 93.7l-10 10.2M267.5 87.9l-2.9 2.9M267.8 83.1l-3.1 3.1M204.6 101.5l-1.8 1.8M206.8 103.7l-2.1 2.1M209.3 105.7l-2.5 2.4M210.4 100.1l-.7 .8M212.1 107.4l-2.9 2.9M213 101.9l-.8 .9M215.2 108.8l-3.5 3.5"/>
<path d="M216.1 103.4l-1 1M218.6 109.9l-4.1 4.1M219.6 104.4l-.9 .9M222.4 110.6l-4.9 4.9M223.9 104.5l-.8 .9M224.9 112.6l-4.2 4.2M226.4 115.6l-2.2 2.2M226.8 110.7l-.8 .8M229.7 103.3l-2.6 2.6M231.1 115.3l-3.1 3.1M232.1 109.9l-1.5 1.5M237.2 113.7l-4.9 4.9"/>
<path d="M242.8 103.6l-5.2 5.2M247.4 108l-10.3 10.3M249 110.9l-6.1 6.1M250.5 104.9l-3 3M262.2 102.2l-10.8 10.8"/>
</g>
<!-- layer: Annotations -->
<path d="M73.7 37.9v5M73.7 124.2v5" fill="none" stroke="#000" stroke-width=".51"/>
<path d="M63.7 40.4h5M63.7 126.7h5" fill="none" stroke="#000" stroke-width=".3"/>
<path d="M68.7 39.5l5 .9-5 .8zM68.7 125.9l5 .8-5 .8z" fill="#000" stroke="#000" stroke-width=".3"/>
<!-- layer: Dimensions -->
<g fill="none" stroke="#000" stroke-width=".3">
<path d="M102 39.2h3.5M109 37.1v41.4M109 39.2h6.4M115.4 37.1v41.4M118.9 39.2h14.7M266.5 33.7l-11.9 17.1M334.2 33.5l13.5 43.7M40.1 47.3h22.7M42.2 50.8v64.4M72.9 43.7h3.5M79.9 41.6v8.9M79.9 43.7h3.4"/>
<path d="M83.3 41.6v8.9M86.8 43.7h8.6M96.9 45.8v20.4M100.4 47.9h13.4M101 59.3h66.9M110.3 52.7h3.5M117.3 45.8v26M117.3 52.7h5.4M122.7 50.6v21.2M126.2 52.7h12.7M178.4 54.8l39 39.7M188.7 53.6l45.9 13.4"/>
<path d="M189.7 57.6l-2.5 8.7M190.7 45.7l-8.3 8.2M191.7 41.8l39 39.7M252.5 53.7l-20.4 29.3M259.4 58.9l-27.3 24.1M270.1 58.4l1.7 3M276.1 44.2l-14 12.4M284.9 55.8v21.5M377.5 59.2l-28.2 23.1M394.7 45.2l-14.5 11.8M49.4 70.9h6M51.5 74.3v17.3"/>
<path d="M99 68.3h60.7M119.4 78.9h22.1M124.8 73.9h26.1M129.7 73.6v3.5M139.4 71.9v3.5M139.4 78.9v8.1M148.8 77.4v11.1M157.6 71.8v22.3M165.8 62.8v40.3M184.2 69.1l45.9 13.3M186.2 69.6l-5.2 18.2M273.6 64.5l4.3 7.4"/>
<path d="M275.4 63.4l-22 12.7M279.6 75l13.2 22.8M279.7 70.9l-22 12.7M299.4 60.4l45.2 19.8M339.9 75.3l2.8 2.1M342.6 73.6l2.2 2.8M345.5 79.5l7.6 5.6M346.9 79.2l4.8 6.2M382.1 68.1l-65.5 28.4M399.1 60.7l-13.8 6M401.6 73.9l-38.7 6.2M49.4 95.1h6"/>
<path d="M57.4 97.2v27.7M101 97.6h58.7M117.3 99.7v33.8M117.5 80.6h14.3M117.5 85.3h14.3M119.4 87h22.1M122.7 94.1v30.8M124.8 92h26.1M129.7 80.6v4.7M129.7 88.8v45.9M139.4 90.5v3.5M186.4 99.3l8.7 15.1"/>
<path d="M210.1 81.6l-27.3 15.7M215.6 97.9l-29.3 17M232.1 83l-8.3 18.6M240.9 98.8l15 26M260.1 84.8h26.9M260.1 80.8h26.9M260.1 91.9l-8.2 30.4M264 93l-8.1 30.3M284.9 80.8v4M284.9 88.3v3.5M313.4 97.9l-3.3 1.3M335.8 84.4l-3.5 .6"/>
<path d="M345.1 86.2l-19.4 33.6M347.8 81.6l3.1 1.4M348.1 87.9l-19.4 33.6M348.8 80.5l1.1 3.6M350.6 92.7l-4.9 33.2M350.9 87.4l1.1 3.4M351.3 92.8l-4.9 33.3M353.9 88.2l29.9 38.8M354.1 84.4l3.2 1.4M356 87.2l37.4 27.6M359.4 80.7l-20.1 3.2M40.1 118.6h22.7"/>
<path d="M73.1 107.9v25.8M86.7 107.9v25.8M98.9 108.7v24.9M101 106.6h66.9M184.6 107.7l1.8 3.1M188.1 113.8l4.3 7.4M219.9 105.4l-29.3 16.9M222.3 102.8l-27.3 15.7M222.3 104.8l-10.9 24.3M230.6 104.8l15 26M245.7 118.4l3.4 .9M310.3 108.5l13.4 7.7"/>
<path d="M326.7 118l3 1.7M61 122.8h58.2M76.6 131.6h6.6M90.2 131.5h5.2M102.4 131.4h11.4M194.2 124.3l7.7 13.3M251.8 124.7l-4.2 2.5M252.5 120.2l4 1.1M259.8 122.2l15.3 4.1M332.7 121.5l3.1 1.7M339.1 122.9l3.4 .5M346 123.9l.7 .1"/>
<path d="M350.1 124.5l9.6 1.4M69.4 175.6l25.6 14.8M71.2 176.6l-4.7 8M74.7 170.6l-1.8 3M81.6 175.9l-1.8 3.1M92.1 163.5l7.3 23.2M104.4 165.3l10.9 6.3M116.4 169.8l-10 17.3M118.4 173.3l4.1 2.4M122.2 162.4l-16.6 28.7M124.1 166l19.3 11.2M126.6 175.7l-10 17.3"/>
<path d="M137.5 179.4l6.7 25M147.5 177.1l-16.5 28.6M165.2 174.2l-23.7 6.4M64.7 183.6l25.7 14.8M64.8 187.7l-7.8 13.4M71.8 188.6l21.5 12.4M71.9 192.7l-7.8 13.5M76.2 181l21.5 12.4M78.1 182l-4.5 7.7M100.5 190l8 25.4M130.3 183.5l-3.4 1M133.1 180.6l6.7 25"/>
<path d="M138.1 181.4l-4.5 1.2M172.7 198.8l-21.4 5.6M95.1 217.6l-46.3 7.9M100.3 218.7l-46.6 19.4M103.1 219.1l-45 31.1M108.5 215.4l36.4 8.3M111 213.6l-5 3.5M113.4 213.3l-9.8 4.1M116.8 209.7l-2.9 2M118.4 213.7l-19.9 3.4M119.9 210.7l-3.3 1.3M125.3 212.5l-3.4 .6"/>
<path d="M147.8 205.2l-39.3 10.2M74.3 235.8l.9 3.4M111.5 233.1l-37.4 10M112.7 237.8l-37.3 10M114 234.6l7.9 29.4M123.9 232l7.9 29.4M132.2 228l-5.3-2 3 2.4M132.6 230.6l25.5 20.7M135.5 229.3l27.5 10.3M148.3 224.5l23.9 5.5M76.1 242.6l1.3 4.7M78.3 250.7l4 14.9"/>
<path d="M107.1 256.2v6.6M109.9 256.2v6.6M149.6 254.5l-18.4 4.9M88.5 260.7h15.1M107.1 260.7h2.8M113.4 260.7h3.5M127.8 260.3l-3 .8"/>
</g>
<g fill="#000" stroke="#000" stroke-width=".3">
<path d="M105.5 38.7l3.5 .5-3.5 .6zM115.4 39.2l3.5-.5v1.1zM42.2 47.3l.6 3.5h-1.1zM76.4 43.1l3.5 .6-3.5 .6zM83.3 43.7l3.5-.6v1.2zM96.9 47.9l3.5-.6v1.2zM113.8 47.3l3.5 .6-3.5 .6zM113.8 52.1l3.5 .6-3.5 .6zM122.7 52.7l3.5-.6v1.2zM182 53.5l.8 .8-2.9 2zM190.7 54.2l-.4 3.5-1.1-.3zM190.3 45.3l2.9-2-2.1 2.9z"/>
<path d="M254.1 50.5l.9 .6-2.5 2.6zM261.7 56.2l.7 .8-3 1.9zM379.8 56.6l.7 .9-3 1.7zM51.5 70.9l.6 3.4h-1.2zM129.1 77.1h1.1l-.5 3.5zM138.8 75.4h1.1l-.5 3.5zM148.8 73.9l.6 3.5h-1.2zM157.6 68.3l.6 3.5h-1.2zM165.8 59.3l.5 3.5h-1.1zM186.6 66.1l1.2 .3-1.6 3.2zM271.3 61.7l1-.6 1.3 3.4zM277.9 71.9l2.2 2.8-1 .6z"/>
<path d="M284.3 77.3h1.2l-.6 3.5zM343 76.9l2.5 2.6-3.2-1.6zM344.8 79.7l3 1.9-3.4-.8zM344.3 76.8l.9-.8 1.7 3.2zM347.2 77.3l1.1-.3 .5 3.5zM359.4 80.7l3.4-1.1 .1 1.1zM382.1 68.1l3-1.9 .4 1.1zM50.9 91.6h1.2l-.6 3.5zM129.7 85.3l.5 3.5h-1.1zM139.4 87l.5 3.5h-1.1zM148.2 88.5h1.2l-.6 3.5zM157 94.1h1.2l-.6 3.5z"/>
<path d="M184.6 96.3l2.3 2.7-1.1 .6zM284.9 84.8l.6 3.5h-1.2zM313.1 97.3l3.5-.8-3 1.9zM335.7 83.9h3.6l-3.4 1.1zM349.9 84.1l1.6 3.2-1.1 .3zM350.9 83l3.4 .8-.5 1.1zM351.7 85.4l2.6 2.4-.9 .7zM353.1 85.1l3.2 1.6-.7 1zM41.7 115.2h1.1l-.6 3.4zM165.2 103.1h1.1l-.5 3.5zM185.9 111.1l1-.6 1.2 3.3zM194.6 114.7l1-.6 1.2 3.4z"/>
<path d="M223.8 101.6l-.9 3.4-1.1-.5zM249.3 118.8l3.2 1.4-3.5-.3zM324 115.7l2.7 2.3-3.3-1.3zM57.4 122.8l3.6-.6v1.2zM73.1 131.6l3.5-.6v1.2zM83.2 131l3.5 .6-3.5 .6zM86.7 131.5l3.5-.6v1.2zM95.4 130.9l3.5 .6-3.5 .6zM98.9 131.4l3.5-.6v1.1zM113.8 130.8l3.5 .6-3.5 .5zM119.2 122.2l3.5 .6-3.5 .6zM192.4 121.2l2.3 2.8-1 .6z"/>
<path d="M244.5 129l2.8-2.3 .6 1zM251.5 124.2l3.4-1.2-2.8 2.3zM256.5 121.3l3.5 .4-.3 1.1zM329.7 119.7l3.3 1.3-.6 1zM342.6 122.8l3.4 1.1h-3.6zM346.7 124l3.5-.1-.2 1.2zM72.4 173.3l1 .6-2.2 2.7zM79.3 178.7l1 .6-2.2 2.7zM115.3 171.6l3.4 1.2-.6 1zM122.8 175.2l2.7 2.3-3.3-1.3zM121.1 164.3l3.3 1.2-.6 1zM138.1 181.4l3.2-1.4 .3 1.1z"/>
<path d="M143.7 176.6l2.8 2.3-3.4-1.3zM66.5 184.6l-1.2 3.4-1-.6zM73.6 189.7l-1.2 3.3-1-.6zM98.8 186.9l1.1-.4 .6 3.5zM130.1 183l3.5-.4-3.2 1.5zM95 217.1h3.5l-3.3 1.1zM100.1 218.2l3.5-.8-3 1.9zM102.8 218.6l3.2-1.5-2.6 2.5zM111 213.6l2.5-2.4 .7 .9zM113.4 213.3l3-1.8 .5 1zM118.4 213.7l3.4-1.2 .2 1.2zM147.8 205.2l3.3-1.4 .3 1.1z"/>
<path d="M74.7 239.4l1.1-.3 .3 3.5zM129.9 228.4l3 1.8-.7 .9zM132.2 228l3.5 .7-.4 1.1zM144.9 223.7l3.6 .3-.3 1.1zM77.4 247.3l1.4 3.2-1.1 .3zM127.7 259.7l3.5-.3-3.2 1.4zM103.6 260.1l3.5 .6-3.5 .6zM109.9 260.7l3.5-.6v1.2zM121.4 262l3.2-1.5 .3 1.2z"/>
</g>
<g font-size="7">
<text x="71.3" y="35.9">A</text>
<text x="226.3" y="32.3">A-A</text>
<text x="224.9" y="40.7">(1.7)</text>
<text x="65.5" y="134.9">A</text>
<text x="289" y="270.6">Vacuum Motor</text>
<text x="375.6" y="272.3">06</text>
</g>
<g font-size="4.9">
<text x="336" y="34.2" transform="rotate(73 336 34.2)">Ø2.2</text>
<text x="125.7" y="37.8">3.8</text>
<text x="259.9" y="40.6" transform="rotate(-55 259.9 40.6)">R21</text>
<text x="91.5" y="42.3">2</text>
<text x="101.1" y="46.5">12</text>
<text x="130.9" y="51.2">3.2</text>
<text x="181.1" y="53.2" transform="rotate(-45 181.1 53.2)">10.96</text>
<text x="264.5" y="52.6" transform="rotate(-41 264.5 52.6)">R21.4</text>
<text x="382.8" y="53.1" transform="rotate(-39 382.8 53.1)">R21.4</text>
<text x="301.1" y="59.5" transform="rotate(24 301.1 59.5)">Ø1.96</text>
<text x="389" y="63.4" transform="rotate(-23 389 63.4)">Ø42</text>
<text x="283.4" y="66.5" transform="rotate(-90 283.4 66.5)">2.36</text>
<text x="391.1" y="74.1" transform="rotate(-9 391.1 74.1)">Ø12</text>
<text x="40.8" y="85.6" transform="rotate(-90 40.8 85.6)">42</text>
<text x="137.9" y="86.3" transform="rotate(-90 137.9 86.3)">4.8</text>
<text x="147.4" y="89.2" transform="rotate(-90 147.4 89.2)">10.64</text>
<text x="156.2" y="87.8" transform="rotate(-90 156.2 87.8)">17.2</text>
<text x="164.3" y="87.7" transform="rotate(-90 164.3 87.7)">27.8</text>
<text x="179.9" y="86.2" transform="rotate(-74 179.9 86.2)">9.44</text>
<text x="288.7" y="87.8" transform="rotate(60 288.7 87.8)">5.07</text>
<text x="50" y="91" transform="rotate(-90 50 91)">Ø14.24</text>
<text x="189.5" y="101.9" transform="rotate(60 189.5 101.9)">14.4</text>
<text x="312.2" y="107.9" transform="rotate(30 312.2 107.9)">2.02</text>
<text x="384.8" y="106.6" transform="rotate(36 384.8 106.6)">Ø5.6</text>
<text x="376.2" y="114.6" transform="rotate(52 376.2 114.6)">Ø4.64</text>
<text x="88.5" y="121.3">38.4</text>
<text x="247.8" y="125.4" transform="rotate(-30 247.8 125.4)">7</text>
<text x="265.8" y="122.4" transform="rotate(15 265.8 122.4)">2.41</text>
<text x="354.7" y="123.7" transform="rotate(8 354.7 123.7)">.4</text>
<text x="78.5" y="130.2">8</text>
<text x="89.4" y="130.1">7.2</text>
<text x="103.2" y="129.9">10.8</text>
<text x="197.8" y="127.6" transform="rotate(60 197.8 127.6)">5.07</text>
<text x="210.6" y="127.6" transform="rotate(-66 210.6 127.6)">R12</text>
<text x="128.2" y="133.4" transform="rotate(-90 128.2 133.4)">2.8</text>
<text x="346.9" y="137.5">TOP VIEW</text>
<text x="218.1" y="141.8">SECTION VIEW</text>
<text x="81.5" y="144.9">FRONT VIEW</text>
<text x="93.7" y="164.1" transform="rotate(72 93.7 164.1)">R14</text>
<text x="106.2" y="164.6" transform="rotate(30 106.2 164.6)">6.2</text>
<text x="127.7" y="166.4" transform="rotate(30 127.7 166.4)">15.41</text>
<text x="155.1" y="175.4" transform="rotate(-15 155.1 175.4)">2.41</text>
<text x="56.5" y="199.2" transform="rotate(-60 56.5 199.2)">4.87</text>
<text x="158.6" y="201" transform="rotate(-14 158.6 201)">R21.4</text>
<text x="63.5" y="204.3" transform="rotate(-60 63.5 204.3)">4.66</text>
<text x="49.7" y="223.7" transform="rotate(-10 49.7 223.7)">Ø10.64</text>
<text x="156" y="224.8" transform="rotate(13 156 224.8)">R19.68</text>
<text x="314.1" y="222.6">ISOMETRIC VIEW</text>
<text x="54.2" y="236.2" transform="rotate(-23 54.2 236.2)">Ø5.6</text>
<text x="156.5" y="235.6" transform="rotate(21 156.5 235.6)">R3</text>
<text x="230" y="237.7">ALL DIMENSIONS ARE IN mm</text>
<text x="153.2" y="245.6" transform="rotate(39 153.2 245.6)">R2</text>
<text x="58.2" y="248.2" transform="rotate(-35 58.2 248.2)">Ø3.2</text>
<text x="231" y="248.5">SMEC</text>
<text x="289" y="248.5">Kahaan Patel</text>
<text x="350" y="248.5">Dr. Chinmay Sahu</text>
<text x="80.9" y="254.9" transform="rotate(75 80.9 254.9)">2.56</text>
<text x="138.9" y="255.8" transform="rotate(-15 138.9 255.8)">5.37</text>
<text x="89.4" y="259.2">1.48</text>
<text x="289" y="258.6">ISO A3 (297 mm x 420 mm)</text>
<text x="350" y="258.6">Approved</text>
<text x="143.3" y="268.3">BOTTOM VIEW</text>
<text x="360" y="285.5">27/04/2022</text>
<text x="399.1" y="285.7">1/1</text>
</g>
<g font-size="3.5">
<text x="39" y="8.8">1</text>
<text x="89" y="8.8">2</text>
<text x="139" y="8.8">3</text>
<text x="189" y="8.8">4</text>
<text x="239" y="8.8">5</text>
<text x="289" y="8.8">6</text>
<text x="339" y="8.8">7</text>
<text x="389" y="8.8">8</text>
<text x="16.3" y="30.2">A</text>
<text x="411.3" y="30.2">A</text>
<text x="16.3" y="78">B</text>
<text x="411.3" y="78">B</text>
<text x="16.2" y="125.9">C</text>
<text x="411.2" y="125.9">C</text>
<text x="16.2" y="173.7">D</text>
<text x="411.2" y="173.7">D</text>
<text x="16.3" y="221.6">E</text>
<text x="411.3" y="221.6">E</text>
<text x="16.4" y="269.4">F</text>
<text x="411.4" y="269.4">F</text>
<text x="39" y="290.8">1</text>
<text x="89" y="290.8">2</text>
<text x="139" y="290.8">3</text>
<text x="189" y="290.8">4</text>
<text x="239" y="290.8">5</text>
<text x="289" y="290.8">6</text>
<text x="339" y="290.8">7</text>
<text x="389" y="290.8">8</text>
</g>
<g font-size="2.5">
<text x="231" y="242.9">Dept.</text>
<text x="255" y="242.9">Technical reference</text>
<text x="289" y="242.9">Created by</text>
<text x="350" y="242.9">Approved by</text>
<text x="289" y="252.8">Document type</text>
<text x="350" y="252.8">Document status</text>
<text x="289" y="262.9">Title</text>
<text x="350" y="262.9">DWG No.</text>
<text x="350" y="279.9">Rev.</text>
<text x="360" y="279.9">Date of issue</text>
<text x="396" y="279.9">Sheet</text>
</g>
</svg>
